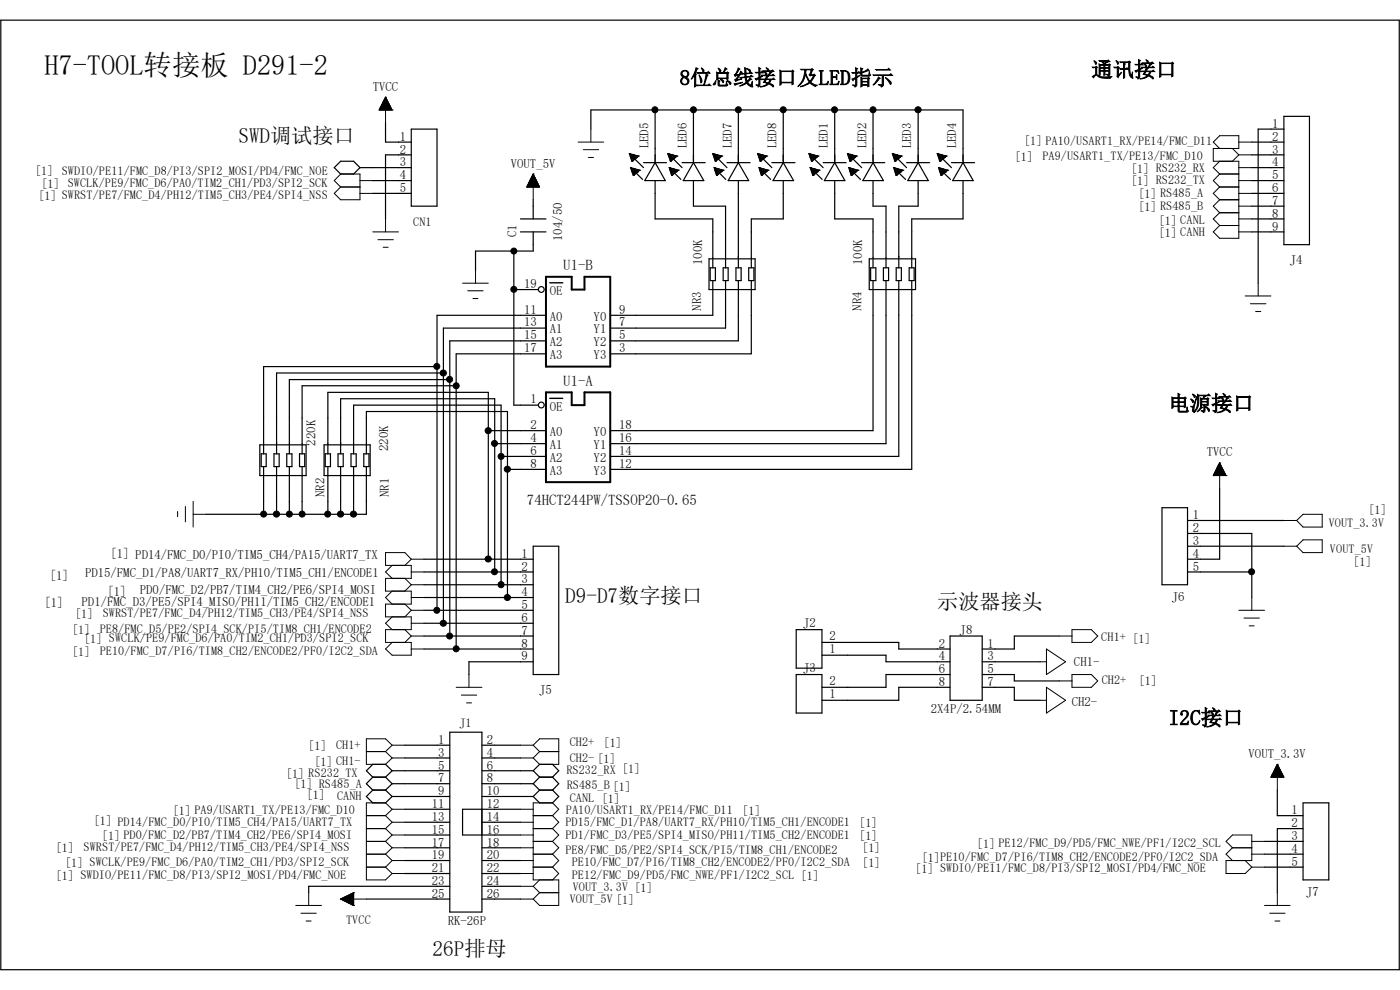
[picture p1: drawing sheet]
<svg xmlns="http://www.w3.org/2000/svg" width="297mm" height="210mm" viewBox="0 0 297 210" stroke-linecap="round" stroke-linejoin="round" font-family="sans-serif">
<g fill="none" stroke="#000" stroke-width=".25">
<path d="M.2 4.3h296.6v201.4h-296.6zM70.9 35.6l1.4-1.4h2.7l1.4 1.4-1.4 1.3h-2.7zM76.4 35.6h10.8M79.1 38.3h8.1M81.8 26v4.1h5.4M87.2 27.4h5.5v16.3h-5.5zM87.2 32.9h-5.4v13.5M125.3 27.4v-4.1h79v11.2M133.5 32.6h.1M133.5 32.6l.6 1.6M133.5 32.6l1.9 .5M133.6 32.9h.9"/>
<path d="M133.7 33.1h1.7M133.8 35.6h.1M133.8 32.7v.7h1.4M133.8 35.6l.6 1.6M133.8 35.6l1.9 .5M133.8 32.9l2.7 2.7M133.9 35.9h.9M133.9 33.7h.9M134 36.1h1.7M134 34h.5M134.1 34.2h.1M134.1 35.7v.7h1.3"/>
<path d="M134.1 32.7v1.5M134.1 36.7h1M134.2 36.9h.5M134.4 37.2h.1M134.4 32.9v1.1M134.4 35.7v1.5M134.6 32.9v.9M134.6 35.9v1.1M134.9 33v.6M134.9 35.9v.9M135.1 36.9l1.2 1.2M135.2 33.1v.3"/>
<path d="M135.2 36v.5M135.2 33.4l-1.1 .8M135.4 33.1h.1M135.4 36.4l-1 .8M135.4 36.1v.3M135.4 33.1l-.2 .3M135.7 36.1h.1M135.7 36.1l-.3 .3M136.5 34.5h4.9M139 34.5l2.1 3.8h-4.3zM139 38.3v8.1h12.2v10.4M139 23.3v11.2"/>
<path d="M141.7 32.6h.1M141.7 32.6l.5 1.6M141.7 32.6l1.9 .5M141.7 32.9h1M141.9 33.1h1.7M142 35.6h.1M142 32.7v.7h1.3M142 35.6l.5 1.6M142 35.6l1.9 .5M142 32.9l2.7 2.7M142 35.9h1M142 33.7h1"/>
<path d="M142.1 36.1h1.8M142.1 34h.5M142.2 34.2h.1M142.2 35.7v.7h1.4M142.2 32.7v1.5M142.3 36.7h1M142.4 36.9h.5M142.5 37.2h.1M142.5 32.9v1.1M142.5 35.7v1.5M142.8 32.9v.9M142.8 35.9v1.1"/>
<path d="M143 33v.6M143 35.9v.9M143.3 36.9l1.1 1.2M143.3 33.1v.3M143.3 36v.5M143.3 33.4l-1.1 .8M143.6 33.1h.1M143.6 36.4l-1.1 .8M143.6 36.1v.3M143.6 33.1l-.3 .3M143.9 36.1h.1M143.9 36.1l-.3 .3"/>
<path d="M144.7 34.5h4.9M147.1 38.3v5.4h6.8v13.1M147.1 34.5l2.2 3.8h-4.4zM147.1 23.3v11.2M151.2 32.6h.1M151.2 32.6l.6 1.6M151.2 32.6l1.9 .5M151.3 32.9h1M151.4 33.1h1.7M151.5 35.6h.1M151.5 32.7v.7h1.3M151.5 35.6l.5 1.6"/>
<path d="M151.5 35.6l1.9 .5M151.5 32.9l2.7 2.7M151.6 35.9h.9M151.6 33.7h.9M151.6 36.1h1.8M151.6 34h.5M151.8 34.2h.1M151.8 35.7v.7h1.3M151.8 32.7v1.5M151.8 36.7h1M151.9 36.9h.5M152 37.2h.1"/>
<path d="M152 32.9v1.1M152 35.7v1.5M152.3 32.9v.9M152.3 35.9v1.1M152.6 33v.6M152.6 35.9v.9M152.8 36.9l1.2 1.2M152.8 33.1v.3M152.8 36v.5M152.8 33.4l-1 .8M153.1 33.1h.1M153.1 36.4l-1.1 .8"/>
<path d="M153.1 36.1v.3M153.1 33.1l-.3 .3M153.4 36.1h.1M153.4 36.1l-.3 .3M154.2 34.5h4.9M156.6 34.5l2.2 3.8h-4.3zM156.6 23.3v11.2M156.6 38.3v18.5M160.7 32.6h.1M160.7 32.6l.6 1.6M160.7 32.6l1.9 .5M160.8 32.9h1"/>
<path d="M160.9 33.1h1.7M161 35.6h.1M161 32.7v.7h1.3M161 35.6l.5 1.6M161 35.6l1.9 .5M161 32.9l2.7 2.7M161.1 35.9h1M161.1 33.7h1M161.2 36.1h1.7M161.2 34h.5M161.3 34.2h.1M161.3 35.7v.7h1.3"/>
<path d="M161.3 32.7v1.5M161.3 36.7h1M161.5 36.9h.4M161.5 37.2h.1M161.5 32.9v1.1M161.5 35.7v1.5M161.8 32.9v.9M161.8 35.9v1.1M162.1 33v.6M162.1 35.9v.9M162.3 36.9l1.2 1.2M162.3 33.1v.3"/>
<path d="M162.3 36v.5M162.3 33.4l-1 .8M162.6 33.1h.1M162.6 36.4l-1.1 .8M162.6 36.1v.3M162.6 33.1l-.3 .3M162.9 36.1h.1M162.9 36.1l-.3 .3M163.7 34.5h5M166.2 34.5l2.2 3.8h-4.4zM166.2 38.3v8.1h-6.8v10.4M166.2 23.3v11.2"/>
<path d="M171.6 32.6h.1M171.6 32.6l.6 1.6M171.6 32.6l1.9 .5M171.7 32.9h.9M171.8 33.1h1.7M171.9 35.6h.1M171.9 35.6l.6 1.6M171.9 35.6l1.9 .5M171.9 32.9l2.7 2.7M171.9 32.7v.7h1.4M172 35.9h.9M172 33.7h.9"/>
<path d="M172.1 36.1h1.7M172.1 34h.5M172.2 34.2h.1M172.2 35.7v.7h1.3M172.2 32.7v1.5M172.2 36.7h1M172.3 36.9h.5M172.5 37.2h.1M172.5 32.9v1.1M172.5 35.7v1.5M172.7 32.9v.9M172.7 35.9v1.1"/>
<path d="M173 33v.6M173 35.9v.9M173.2 36.9l1.2 1.2M173.3 33.1v.3M173.3 36v.5M173.3 33.4l-1.1 .8M173.5 33.1h.1M173.5 36.4l-1 .8M173.5 36.1v.3M173.5 33.1l-.2 .3M173.8 36.1h.1M173.8 36.1l-.3 .3"/>
<path d="M174.6 34.5h4.9M177.1 34.5l2.1 3.8h-4.3zM177.1 38.3v8.1h8.1v10.4M177.1 23.3v11.2M179.8 32.6h.1M179.8 32.6l.5 1.6M179.8 32.6l1.9 .5M179.8 32.9h1M180 33.1h1.7M180.1 35.6h.1M180.1 32.7v.7h1.3M180.1 35.6l.5 1.6"/>
<path d="M180.1 35.6l1.9 .5M180.1 32.9l2.7 2.7M180.1 35.9h1M180.1 33.7h1M180.2 36.1h1.8M180.2 34h.5M180.3 34.2h.1M180.3 35.7v.7h1.4M180.3 32.7v1.5M180.4 36.7h1M180.5 36.9h.5M180.6 37.2h.1"/>
<path d="M180.6 32.9v1.1M180.6 35.7v1.5M180.9 32.9v.9M180.9 35.9v1.1M181.1 33v.6M181.1 35.9v.9M181.4 36.9l1.1 1.2M181.4 33.1v.3M181.4 36v.5M181.4 33.4l-1.1 .8M181.7 33.1h.1M181.7 36.4l-1.1 .8"/>
<path d="M181.7 36.1v.3M181.7 33.1l-.3 .3M182 36.1h.1M182 36.1l-.3 .3M182.8 34.5h4.9M185.2 38.3v5.4h2.8v13.1M185.2 34.5l2.2 3.8h-4.4zM185.2 23.3v11.2M189.3 32.6h.1M189.3 32.6l.6 1.6M189.3 32.6l1.9 .5M189.4 32.9h1"/>
<path d="M189.5 33.1h1.7M189.6 35.6h.1M189.6 32.7v.7h1.3M189.6 35.6l.5 1.6M189.6 35.6l1.9 .5M189.6 32.9l2.7 2.7M189.7 35.9h.9M189.7 33.7h.9M189.7 36.1h1.8M189.7 34h.5M189.9 34.2h.1M189.9 35.7v.7h1.3"/>
<path d="M189.9 32.7v1.5M189.9 36.7h1M190 36.9h.5M190.1 37.2h.1M190.1 32.9v1.1M190.1 35.7v1.5M190.4 32.9v.9M190.4 35.9v1.1M190.7 33v.6M190.7 35.9v.9M190.9 36.9l1.2 1.2M190.9 33.1v.3"/>
<path d="M190.9 36v.5M190.9 33.4l-1 .8M191.2 33.1h.1M191.2 36.4l-1.1 .8M191.2 36.1v.3M191.2 33.1l-.3 .3M191.5 36.1h.1M191.5 36.1l-.3 .3M192.3 34.5h4.9M194.8 38.3v5.4h-4.1v13.1M194.8 34.5l2.1 3.8h-4.3zM194.8 23.3v11.2"/>
<path d="M198.8 32.6h.1M198.8 32.6l.6 1.6M198.8 32.6l1.9 .5M198.9 32.9h1M199 33.1h1.7M199.1 35.6h.1M199.1 32.7v.7h1.4M199.1 35.6l.5 1.6M199.1 35.6l1.9 .5M199.1 32.9l2.7 2.7M199.2 35.9h1M199.2 33.7h1"/>
<path d="M199.3 36.1h1.7M199.3 34h.5M199.4 34.2h.1M199.4 35.7v.7h1.3M199.4 32.7v1.5M199.4 36.7h1M199.6 36.9h.4M199.6 37.2h.1M199.6 32.9v1.1M199.6 35.7v1.5M199.9 32.9v.9M199.9 35.9v1.1"/>
<path d="M200.2 33v.6M200.2 35.9v.9M200.4 36.9l1.2 1.2M200.5 33.1v.3M200.5 36v.5M200.5 33.4l-1.1 .8M200.7 33.1h.1M200.7 36.4l-1.1 .8M200.7 36.1v.3M200.7 33.1l-.2 .3M201 36.1h.1M201 36.1l-.3 .3"/>
<path d="M201.8 34.5h5M204.3 34.5l2.2 3.8h-4.4zM204.3 38.3v8.1h-10.9v10.4M265.6 30.1h6.8M265.6 32.9h6.8M265.6 35.6h6.8M265.6 38.3h6.8M272.4 27.4h-5.5v32.7M272.4 24.7h5.4v27.2h-5.4zM79.1 41h8.1M109 53.3v32.6h5.2M110.4 46.4h5.4"/>
<path d="M110.4 49.2h5.4M113.1 42.4v4M113.1 49.2v4.1h-12.2v4.1M150.4 54.9h9.8v6.5h-9.8zM150.7 56.8h1.1v2.7h-1.1zM151.2 59.5v7.4h-21.7M153.4 56.8h1.1v2.7h-1.1zM153.9 59.5v10.1h-24.4M156.1 56.8h1.1v2.7h-1.1zM156.6 59.5v12.8h-27.1M158.8 56.8h1.1v2.7h-1.1zM159.4 59.5v15.6h-29.9"/>
<path d="M184.4 54.9h9.8v6.5h-9.8zM184.7 56.8h1.1v2.7h-1.1zM185.2 59.5v31.9h-55.7M187.4 56.8h1.1v2.7h-1.1zM188 59.5v34.6h-58.5M190.1 56.8h1.1v2.7h-1.1zM190.7 59.5v37.3h-61.2M192.9 56.8h1v2.7h-1zM193.4 59.5v40.1h-63.9M265.6 43.7h6.8M265.6 41h6.8M265.6 46.4h6.8"/>
<path d="M265.6 49.2h6.8M92.7 77.8h-36.8v18.5M94.1 79.1h-35.4v17.2M109 61.4h5.2M115.8 66.9h-23.1v62.6M115.8 72.3h-20.4v62.6M115.8 69.6h-21.7v62.6M115.8 75.1h-19v62.6M55.1 94.4h9.8v6.5h-9.8zM55.4 96.3h1.1v2.7h-1.1zM55.9 99v10.1M58.1 96.3h1.1v2.7h-1.1z"/>
<path d="M58.7 99v10.1M60.8 96.3h1.1v2.7h-1.1zM61.4 99v10.1M63.5 96.3h1.1v2.7h-1.1zM64.1 99v10.1M68.7 94.4h9.8v6.5h-9.8zM69 96.3h1.1v2.7h-1.1zM69.6 96.3v-13.1h34v35.4M69.6 99v10.1M71.7 96.3h1.1v2.7h-1.1zM72.3 96.3v-11.7h32.6v36.7M72.3 99v10.1"/>
<path d="M74.5 96.3h1.1v2.7h-1.1zM75 96.3v-10.4h31.3v38.1M75 99v10.1M77.2 96.3h1.1v2.7h-1.1zM77.7 96.3v-9h30v39.4M77.7 99v10.1h-34M95.4 80.5h-34v15.8M96.8 81.8h-32.7v14.5M103.6 91.4h12.2M104.9 94.1h10.9M106.3 96.8h9.5M107.7 99.6h8.1"/>
<path d="M90 118.6h23.1M113.1 115.9h5.4v27.2h-5.4zM246.5 107.7h5.4v16.3h-5.4zM251.9 115.9h20.5M251.9 110.4h20.5M251.9 113.2h13.7v13.5M258.7 103.6v15h-6.8M90 121.3h23.1M90 124h23.1M90 126.7h23.1M90 129.5h23.1M90 132.2h23.1"/>
<path d="M90 134.9h23.1M90 137.7h23.1M168.9 133.6h5.5v8.1h-5.5zM174.4 139h13.6v1.4h13.5M174.4 136.3h16.3v1.4h10.8M201.5 134.9h6.9v13.6h-6.9zM224.7 134.9h-9.5v2.8h-6.8M251.9 121.3h13.7M85.9 158.1h9.5M95.4 155.3h6.8v38.2h-6.8zM102.2 158.1h8.2M113.1 140.4h-13.6v2.7"/>
<path d="M168.9 143.1h5.5v8.2h-5.5zM201.5 143.1h-13.5v2.7h-13.6M201.5 145.8h-10.8v2.7h-16.3M208.4 143.1h6.8v1.3h9.5M208.4 140.4h12.2M208.4 145.8h6.8v2.7h5.4M79.1 167.6l-1.4 1.4 1.4 1.3h2.7l1.4-1.3M79.1 164.8h2.7M79.1 167.6h2.7M79.1 164.8l-1.4 1.4 1.4 1.4M81.8 164.8l1.4 1.4M81.8 167.6l1.4 1.4"/>
<path d="M83.2 163.5h12.2M83.2 166.2h12.2M83.2 169h12.2M83.2 163.5l-1.4-1.4h-2.7l-1.4 1.4 1.4 1.3M83.2 163.5l-1.4 1.3M83.2 166.2l-1.4 1.4M85.9 177.1h9.5M85.9 171.7h9.5M85.9 160.8h9.5M85.9 174.4h9.5M85.9 179.8h9.5M102.2 160.8h8.2"/>
<path d="M102.2 163.5h10.9M102.2 166.2h10.9M102.2 169h10.9M102.2 174.4h8.2M102.2 179.8h8.2M110.4 171.7h-12.3v5.4h12.3M113.1 163.5l1.4-1.4h2.7l1.3 1.4-1.3 1.3M113.1 163.5l1.4 1.3M113.1 166.2l1.4 1.4M114.5 164.8h2.7M114.5 167.6h2.7M114.5 164.8l-1.4 1.4"/>
<path d="M114.5 167.6l-1.4 1.4M117.2 167.6l1.3 1.4-1.3 1.3h-2.7l-1.4-1.3M117.2 164.8l1.3 1.4-1.3 1.4M268.3 178.5h8.1M271 167.6v5.4h5.4M276.4 170.3h5.5v16.3h-5.5zM276.4 175.8h-5.4v13.6M77.7 190.7h17.7M85.9 182.5h9.5M85.9 185.3h9.5M95.4 188h-29.9v1.4M102.2 182.5h8.2"/>
<path d="M102.2 185.3h8.2M102.2 188h8.2M102.2 190.7h8.2M268.3 181.2h8.1M268.3 183.9h8.1"/>
<circle cx="114.8" cy="61.4" r=".61"/>
<circle cx="114.8" cy="85.9" r=".61"/>
</g>
<path d="M115.8 58.7h5.5v2.7h2.7v-2.7h5.5v19.1h-13.7zM115.8 83.2h5.5v2.7h2.7v-2.7h5.5v19.1h-13.7z" fill="none" stroke="#000" stroke-width=".42"/>
<path d="M116.6 60h2.8M116.6 84.5h2.8" fill="none" stroke="#000" stroke-width=".3"/>
<g fill="none" stroke="#000" stroke-width=".21">
<path d="M72.3 36.9h4.1v5.5h-4.1l-1.4-1.4 1.4-1.3-1.4-1.4zM72.3 39.7h4.1M76.4 38.3h2.7M80.4 23.3h.1M80.4 23.3h2.8M80.5 23.2h2.6M80.6 23.1h2.5v.2M80.6 23.1v.2M80.6 23h2.4M80.6 22.9h2.3v.4M80.6 22.8v.5M80.7 22.8h2.2"/>
<path d="M80.8 22.7h2v.6M80.8 22.6v.7M80.8 22.6h2M80.9 22.4h1.8v.9M80.9 22.4v.9M80.9 22.4h1.8M81 22.2h1.6v1.1M81 22.2v1.1M81 22.1h1.5M81.1 22h1.4v1.3M81.1 22v1.3M81.2 21.9h1.3"/>
<path d="M81.2 21.8h1.2v1.5M81.2 21.7v1.6M81.3 21.7h1M81.3 21.6h1v1.7M81.3 21.5v1.8M81.4 21.5h.9M81.4 21.4h.8v1.9M81.4 21.3v2M81.5 21.3h.6M81.5 21.2h.6v2.1M81.5 21v2.3M81.6 21h.4"/>
<path d="M81.7 20.9h.3v2.4M81.7 20.8v2.5M81.7 20.8h.2M81.7 20.7h.2v2.6M81.7 20.6v2.7M81.8 20.6h.1M81.8 20.6v5.4M81.8 20.6l-1.4 2.7M81.8 20.6l1.4 2.7M83.2 23.3h.1M111.8 39.5h2.6v.2M111.8 39.5v.2"/>
<path d="M111.8 39.5h2.5M111.9 39.3h2.4v.4M111.9 39.3v.4M112 39.2h2.3M112 39.1h2.2v.6M112 39.1v.6M112.1 39h2M112.1 38.9h2v.8M112.1 38.8v.9M112.2 38.8h1.8M112.2 38.7h1.8v1M112.2 38.6v1.1"/>
<path d="M112.3 38.6h1.6M112.4 38.4h1.5v1.3M112.4 38.4v1.3M112.4 38.4h1.4M112.4 38.2h1.3v1.5M112.4 38.1v1.6M112.5 38.1h1.2M112.6 38h1.1v1.7M112.6 37.9v1.8M112.6 37.9h1M112.7 37.8h.8v1.9M112.7 37.7v2"/>
<path d="M112.7 37.7h.8M112.8 37.6h.7v2.1M112.8 37.5v2.2M112.8 37.5h.6M112.9 37.4h.4v2.3M112.9 37.3v2.4M112.9 37.3h.4M113 37.2h.2v2.5M113 37v2.7M113.1 37h.1M113.1 36.9h.1M113.1 36.9l-1.3 2.8h2.7"/>
<path d="M113.1 36.9v5.5M113.1 36.9l1.4 2.8M122.6 30.1h5.5M123.7 31.7h3.3M124.8 33.4h1.1M125.3 27.4v2.7M258.7 31.5l-1.3-1.4 1.3-1.3h4.1v2.7h-5.4v2.7h5.4v16.3h-4.1l-1.3-1.3 1.3-1.4M258.7 36.9h4.1M258.7 36.9l-1.3 1.4 1.3 1.4M258.7 39.7h4.1M258.7 34.2l-1.3 1.4 1.3 1.3M258.7 39.7l-1.3 1.3 1.3 1.4"/>
<path d="M261.5 31.5l1.3 1.4M262.8 38.3h2.8M262.8 35.6h2.8M262.8 32.9h2.8M262.8 32.9l-1.3 1.3M262.8 30.1h2.8M76.4 41h2.7M79.1 49.2h5.4M80.2 50.8h3.2M81.3 52.5h1M81.8 46.4v2.8M100.9 57.4v2.7"/>
<path d="M258.7 42.4h4.1M258.7 42.4l-1.3 1.3 1.3 1.4M258.7 45.1h4.1M258.7 47.8h4.1M258.7 45.1l-1.3 1.3 1.3 1.4M262.8 43.7h2.8M262.8 41h2.8M262.8 49.2h2.8M262.8 46.4h2.8M98.1 60.1h5.5M99.2 61.7h3.3M100.3 63.3h1.1"/>
<path d="M264.2 62.8h5.4M265.3 64.4h3.3M266.4 66.1h1.1M266.9 60.1v2.7M257.8 100v.9M257.9 100h1.7M257.9 99.9h1.6M257.9 99.7v1.2M258 99.7h1.5M258 99.6v1.3M258.1 99.6h1.3M258.1 99.4h1.2"/>
<path d="M258.1 99.3v1.6M258.2 99.3h1.1M258.2 99.2h1M258.2 99.1v1.8M258.3 99.1h.9M258.4 99h.7M258.4 98.8v2.1M258.4 98.9h.7M258.4 98.8h.6M258.4 98.6v2.3M258.5 98.7h.5v2.2M258.6 98.6h.3"/>
<path d="M258.6 98.4v2.5M258.6 98.5h.2M258.7 98.3h.1M258.7 98.2v2.7M258.7 98.2h.1M258.7 98.2v5.4M258.7 98.2l-1.3 2.7M258.7 98.2l1.4 2.7M258.9 98.5v2.4M259.1 98.9v2M259.2 99.2v1.7M259.3 99.4v1.5"/>
<path d="M259.5 99.6v1.3M259.5 99.8v1.1M37.7 108.5v1.1M39.3 107.4v3.3M41 109.1h2.7M41 106.3v5.5M83.2 119.9l-1.4 1.4 1.4 1.4M87.2 118.6l-1.3-1.4h-4.1v2.7h5.4v2.8h-5.4v2.7h5.4v2.7h-5.4v2.8h5.4v2.7h-5.4v2.7h5.4v2.7h-4l-1.4-1.3 1.4-1.4M87.2 118.6h2.8M87.2 118.6l-1.3 1.3M257.4 100.9h.1M257.4 100.9h2.7"/>
<path d="M257.4 100.8h2.7M257.5 100.8h2.5M257.5 100.6v.3M257.6 100.6h2.3M257.6 100.5h2.3M257.6 100.4v.5M257.6 100.4h2.2M257.7 100.3h2.1M257.7 100.2v.7M257.8 100.2h1.9M257.8 100.1h1.9M259.7 100v.9"/>
<path d="M259.8 100.2v.7M259.9 100.5v.4M260 100.7v.2M260.1 100.9h.1M272.4 115.9h2.7M272.4 110.4h2.7M275.1 110.4l1.3-1.3h4.1v2.7h-4.1zM276.4 114.5h4.1v2.7h-4.1l-1.3-1.3zM83.2 130.9l-1.4 1.3 1.4 1.4M83.2 125.4l-1.4 1.3 1.4 1.4M85.9 122.7l1.3 1.3M85.9 133.6l1.3 1.3"/>
<path d="M85.9 128.1l1.3 1.4M87.2 134.9h2.8M87.2 124h2.8M87.2 124l-1.3 1.4M87.2 137.7h2.8M87.2 132.2h2.8M87.2 126.7h2.8M87.2 121.3h2.8M87.2 129.5h2.8M87.2 134.9l-1.3 1.4M87.2 129.5l-1.3 1.4M222 137.7l4.1 2.7-4.1 2.7z"/>
<path d="M224.7 134.9h2.7M227.4 133.6h4.1l1.4 1.3-1.4 1.4h-4.1zM262.8 129.5h5.5M263.9 131.1h3.3M265 132.8h1.1M265.6 126.7v2.8M77.7 159.4h4.1M81.8 159.4l1.4 1.4M83.2 158.1h2.7M83.2 158.1l-1.4 1.3M83.2 158.1l-1.4-1.4h-4.1v5.4h4.1l1.4-1.3M96.8 145.8h5.4"/>
<path d="M97.9 147.4h3.2M99 149.1h1M99.5 143.1v2.7M110.4 158.1h2.7M113.1 158.1l1.4-1.4h4v5.4h-4l-1.4-1.3M113.1 158.1l1.4 1.3M114.5 159.4h4M114.5 159.4l-1.4 1.4M220.6 140.4h1.4M220.6 148.5h1.4M222 145.8l4.1 2.7-4.1 2.8zM224.7 144.4h2.7"/>
<path d="M227.4 143.1h4.1l1.4 1.3-1.4 1.4h-4.1zM77.7 178.5h4.1M77.7 173h4.1M77.7 175.8h4.1M81.8 178.5l1.4 1.3M81.8 173l1.4 1.4M81.8 175.8l1.4 1.3M83.2 171.7l-1.4-1.4h-4.1v16.3h4.1l1.4-1.3M83.2 160.8h2.7M83.2 179.8h2.7M83.2 179.8l-1.4 1.4M83.2 171.7h2.7"/>
<path d="M83.2 171.7l-1.4 1.3M83.2 174.4h2.7M83.2 174.4l-1.4 1.4M83.2 177.1h2.7M83.2 177.1l-1.4 1.4M110.4 160.8h2.7M110.4 179.8h2.7M110.4 171.7h2.7M110.4 174.4h2.7M110.4 177.1h2.7M113.1 178.5h4.1M113.1 173h4.1"/>
<path d="M113.1 175.8h4.1M117.2 173l1.3-1.3-1.3-1.4h-4.1v16.3h5.4v5.5h-4l-1.4-1.4M117.2 178.5l1.3 1.3-1.3 1.4M117.2 175.8l1.3 1.3-1.3 1.4M117.2 173l1.3 1.4-1.3 1.4M261.5 179.8l-1.4-1.3 1.4-1.4h4.1v5.4h-5.5v2.8h4.1l1.4-1.4M261.5 179.8h4.1M261.5 179.8l-1.4 1.4 1.4 1.3M265.6 178.5h2.7M269.7 164.8h2.6M269.7 164.7v.1M269.7 164.6h2.5"/>
<path d="M269.8 164.5h2.4v.3M269.8 164.5v.3M269.8 164.4h2.3M269.9 164.3h2.2v.5M269.9 164.3v.5M270 164.2h2M270 164.1h2v.7M270 164v.8M270.1 164h1.8M270.1 163.9h1.8v.9M270.1 163.8v1M270.2 163.8h1.6"/>
<path d="M270.2 163.7h1.5v1.1M270.2 163.6v1.2M270.3 163.6h1.4M270.3 163.4h1.4v1.4M270.3 163.3v1.5M270.4 163.3h1.2M270.5 163.2h1v1.6M270.5 163.1v1.7M270.5 163.1h1M270.6 163h.8v1.8M270.6 162.9v1.9M270.6 162.9h.8"/>
<path d="M270.6 162.8h.7v2M270.6 162.7v2.1M270.7 162.7h.6M270.8 162.6h.4v2.2M270.8 162.5v2.3M270.8 162.5h.3M270.9 162.3h.2v2.5M270.9 162.3v2.5M270.9 162.3h.1M271 162.1h.1M271 162.1v5.5M271 162.1l1.4 2.7h-2.8z"/>
<path d="M62.7 192.1h5.5M63.8 193.7h3.3M64.9 195.4h1.1M65.5 189.4v2.7M72.3 190.7h.1M72.3 190.7h5.4M72.3 190.7l2.7 1.4M72.3 190.7h2.7M72.4 190.7v.1h2.6M72.5 190.6v.2M72.6 190.5h2.4M72.6 190.5v.4h2.4"/>
<path d="M72.7 190.5v.4M72.8 190.5h2.2M72.8 190.5v.5h2.2M72.9 190.4v.7M73 190.3h2M73 190.3v.8h2M73.2 190.3v.9M73.2 190.2h1.8M73.2 190.2v1h1.8M73.4 190.2v1.1M73.4 190.1h1.6M73.5 190.1v1.2h1.5"/>
<path d="M73.6 190.1v1.3M73.6 190h1.4M73.7 190v1.4h1.3M73.8 189.9v1.6M74 189.9v1.7M74.3 189.7v2M74.5 189.7v2.1M74.7 189.5v2.4M74.9 189.4v2.6M75 192.1h.1M75 189.4h.1M75 189.4l-2.7 1.3"/>
<path d="M75 189.4v2.7M75 189.5h-.2v2.5h.2M75 189.6h-.5v2.3h.5M75 189.7h-.7v2.1h.7M75 189.8h-.9v1.8h.9M75 189.9h-1.1v1.7h1.1M77.7 183.9h4.1M77.7 181.2h4.1M81.8 183.9l1.4 1.4M81.8 181.2l1.4 1.3M83.2 185.3h2.7M83.2 182.5h2.7"/>
<path d="M83.2 182.5l-1.4 1.4M110.4 190.7h2.7M110.4 188h2.7M110.4 185.3h2.7M110.4 182.5h2.7M113.1 188l1.4 1.4M113.1 183.9h4.1M113.1 181.2h4.1M114.5 189.4h4M114.5 189.4l-1.4 1.3M114.5 186.6l-1.4 1.4M117.2 183.9l1.3 1.4-1.3 1.3"/>
<path d="M117.2 181.2l1.3 1.3-1.3 1.4M264.2 182.5l1.4 1.4M265.6 183.9h2.7M265.6 181.2h2.7M268.3 192.1h5.4M269.4 193.7h3.2M270.5 195.4h1M271 189.4v2.7"/>
</g>
<g fill="#000" stroke="#000" stroke-width=".21">
<circle cx="138.9" cy="23.3" r=".64"/>
<circle cx="147.1" cy="23.3" r=".64"/>
<circle cx="156.6" cy="23.3" r=".64"/>
<circle cx="166.2" cy="23.3" r=".64"/>
<circle cx="177" cy="23.3" r=".64"/>
<circle cx="185.2" cy="23.3" r=".64"/>
<circle cx="194.8" cy="23.3" r=".65"/>
<circle cx="109" cy="53.3" r=".64"/>
<circle cx="92.7" cy="77.7" r=".64"/>
<circle cx="94.1" cy="79.1" r=".65"/>
<circle cx="109" cy="61.4" r=".64"/>
<circle cx="95.4" cy="80.5" r=".64"/>
<circle cx="96.8" cy="81.8" r=".64"/>
<circle cx="103.6" cy="91.4" r=".65"/>
<circle cx="104.9" cy="94.1" r=".64"/>
<circle cx="106.3" cy="96.8" r=".64"/>
<circle cx="107.6" cy="99.5" r=".65"/>
<circle cx="55.9" cy="109.1" r=".64"/>
<circle cx="58.7" cy="109.1" r=".65"/>
<circle cx="61.4" cy="109.1" r=".64"/>
<circle cx="64.1" cy="109.1" r=".64"/>
<circle cx="69.5" cy="109.1" r=".64"/>
<circle cx="72.3" cy="109.1" r=".65"/>
<circle cx="75" cy="109.1" r=".65"/>
<circle cx="103.6" cy="118.6" r=".65"/>
<circle cx="92.7" cy="129.5" r=".64"/>
<circle cx="94.1" cy="132.2" r=".65"/>
<circle cx="95.4" cy="134.9" r=".64"/>
<circle cx="96.8" cy="137.6" r=".64"/>
<circle cx="104.9" cy="121.3" r=".64"/>
<circle cx="106.3" cy="124" r=".64"/>
<circle cx="107.6" cy="126.8" r=".65"/>
<circle cx="265.5" cy="121.3" r=".64"/>
</g>
<text font-size="6" x="9.4" y="16">H7-TOOL转接板 D291-2</text>
<g font-size="4.5">
<text x="231.6" y="16.3">通讯接口</text>
<text x="144.2" y="18">8位总线接口及LED指示</text>
<text x="50.6" y="30.4">SWD调试接口</text>
<text x="247.9" y="87.1">电源接口</text>
<text x="119.9" y="127.9">D9-D7数字接口</text>
<text x="198.8" y="129.2">示波器接头</text>
<text x="247.9" y="153.8">I2C接口</text>
<text x="91.8" y="202.8">26P排母</text>
</g>
<g font-size="3.1">
<text x="119.5" y="57.4">U1-B</text>
<text x="119.5" y="81.8">U1-A</text>
<text x="111.8" y="107">74HCT244PW/TSSOP20-0.65</text>
</g>
<g font-size="2.7">
<text x="79.1" y="19.3">TVCC</text>
<text x="84.8" y="29.8">1</text>
<text x="269.9" y="27.1">1</text>
<text x="269.9" y="29.8">2</text>
<text x="84.8" y="32.6">2</text>
<text x="84.8" y="35.3">3</text>
<text x="108.4" y="35.6">VOUT_5V</text>
<text x="137.5" y="31.5" transform="rotate(-90 137.5 31.5)">LED5</text>
<text x="145.7" y="31.5" transform="rotate(-90 145.7 31.5)">LED6</text>
<text x="155.2" y="31.5" transform="rotate(-90 155.2 31.5)">LED7</text>
<text x="164.8" y="31.5" transform="rotate(-90 164.8 31.5)">LED8</text>
<text x="175.6" y="31.5" transform="rotate(-90 175.6 31.5)">LED1</text>
<text x="183.8" y="31.5" transform="rotate(-90 183.8 31.5)">LED2</text>
<text x="193.3" y="31.5" transform="rotate(-90 193.3 31.5)">LED3</text>
<text x="202.9" y="31.5" transform="rotate(-90 202.9 31.5)">LED4</text>
<text x="269.9" y="32.6">3</text>
<text x="269.9" y="35.3">4</text>
<text x="84.8" y="38">4</text>
<text x="84.8" y="40.7">5</text>
<text x="269.9" y="38">5</text>
<text x="269.9" y="40.7">6</text>
<text x="269.9" y="43.5">7</text>
<text x="269.9" y="46.2">8</text>
<text x="109.6" y="50.2" transform="rotate(-90 109.6 50.2)">C1</text>
<text x="119.3" y="51.1" transform="rotate(-90 119.3 51.1)">104/50</text>
<text x="269.9" y="48.9">9</text>
<text x="148.9" y="56.3" transform="rotate(-90 148.9 56.3)">100K</text>
<text x="182.9" y="56.3" transform="rotate(-90 182.9 56.3)">100K</text>
<text x="273.6" y="56.1">J4</text>
<text x="111.2" y="61">19</text>
<text x="116.6" y="62.6">OE</text>
<text x="148.8" y="65.9" transform="rotate(-90 148.8 65.9)">NR3</text>
<text x="182.8" y="65.9" transform="rotate(-90 182.8 65.9)">NR4</text>
<text x="111.2" y="66.5">11</text>
<text x="111.2" y="69.2">13</text>
<text x="111.2" y="71.9">15</text>
<text x="116.6" y="68">A0</text>
<text x="116.6" y="70.7">A1</text>
<text x="125.9" y="68">Y0</text>
<text x="125.9" y="70.7">Y1</text>
<text x="131.4" y="66.5">9</text>
<text x="131.4" y="69.2">7</text>
<text x="131.4" y="71.9">5</text>
<text x="111.2" y="74.7">17</text>
<text x="116.6" y="73.4">A2</text>
<text x="116.6" y="76.2">A3</text>
<text x="125.9" y="73.4">Y2</text>
<text x="125.9" y="76.2">Y3</text>
<text x="131.4" y="74.7">3</text>
<text x="112.6" y="85.6">1</text>
<text x="116.6" y="87.1">OE</text>
<text x="66.9" y="94.5" transform="rotate(-90 66.9 94.5)">220K</text>
<text x="82.3" y="95.7" transform="rotate(-90 82.3 95.7)">220K</text>
<text x="112.6" y="91">2</text>
<text x="112.6" y="93.7">4</text>
<text x="116.6" y="92.5">A0</text>
<text x="116.6" y="95.2">A1</text>
<text x="125.9" y="92.5">Y0</text>
<text x="125.9" y="95.2">Y1</text>
<text x="131.4" y="91">18</text>
<text x="131.4" y="93.7">16</text>
<text x="112.6" y="96.4">6</text>
<text x="112.6" y="99.2">8</text>
<text x="116.6" y="98">A2</text>
<text x="116.6" y="100.7">A3</text>
<text x="125.9" y="98">Y2</text>
<text x="125.9" y="100.7">Y3</text>
<text x="131.4" y="96.4">14</text>
<text x="131.4" y="99.2">12</text>
<text x="256" y="96.8">TVCC</text>
<text x="68.9" y="105.4" transform="rotate(-90 68.9 105.4)">NR2</text>
<text x="82.5" y="105.4" transform="rotate(-90 82.5 105.4)">NR1</text>
<text x="253" y="110.2">1</text>
<text x="253" y="112.9">2</text>
<text x="23.5" y="118.4">[1] PD14/FMC_D0/PI0/TIM5_CH4/PA15/UART7_TX</text>
<text x="110.7" y="118.3">1</text>
<text x="253" y="115.6">3</text>
<text x="253" y="118.3">4</text>
<text x="10.5" y="123">[1]</text>
<text x="18" y="122.5">PD15/FMC_D1/PA8/UART7_RX/PH10/TIM5_CH1/ENCODE1</text>
<text x="29.7" y="125.9">PD0/FMC_D2/PB7/TIM4_CH2/PE6/SPI4_MOSI</text>
<text x="110.7" y="121">2</text>
<text x="110.7" y="123.7">3</text>
<text x="253" y="121">5</text>
<text x="9.4" y="128.7">[1]</text>
<text x="17.3" y="128.6">PD1/FMC_D3/PE5/SPI4_MISO/PH11/TIM5_CH2/ENCODE1</text>
<text x="22.8" y="126.3">[1]</text>
<text x="110.7" y="126.5">4</text>
<text x="110.7" y="129.2">5</text>
<text x="110.7" y="132">6</text>
<text x="248.6" y="127.5">J6</text>
<text x="110.7" y="134.7">7</text>
<text x="110.7" y="137.4">8</text>
<text x="170.4" y="133">J2</text>
<text x="176" y="135.8">2</text>
<text x="199.1" y="137.4">2</text>
<text x="203.6" y="134.4">J8</text>
<text x="209.5" y="137.4">1</text>
<text x="110.7" y="140.1">9</text>
<text x="170.4" y="142.5">J3</text>
<text x="176" y="138.5">1</text>
<text x="199.1" y="140.1">4</text>
<text x="199.1" y="142.8">6</text>
<text x="209.5" y="140.1">3</text>
<text x="209.5" y="142.8">5</text>
<text x="227.8" y="141.4">CH1-</text>
<text x="114.4" y="147.3">J5</text>
<text x="176" y="148">1</text>
<text x="176" y="145.3">2</text>
<text x="199.1" y="145.5">8</text>
<text x="209.5" y="145.5">7</text>
<text x="227.4" y="149.9">CH2-</text>
<text x="197.5" y="151.3">2X4P/2.54MM</text>
<text x="93" y="157.8">1</text>
<text x="93" y="160.5">3</text>
<text x="103.3" y="157.8">2</text>
<text x="103.3" y="160.5">4</text>
<text x="264.9" y="160.8">VOUT_3.3V</text>
<text x="93" y="163.2">5</text>
<text x="93" y="165.9">7</text>
<text x="103.3" y="163.2">6</text>
<text x="103.3" y="165.9">8</text>
<text x="91.6" y="171.4">11</text>
<text x="93" y="168.7">9</text>
<text x="103.3" y="168.7">10</text>
<text x="103.3" y="171.4">12</text>
<text x="274" y="172.8">1</text>
<text x="91.6" y="174.1">13</text>
<text x="91.6" y="176.8">15</text>
<text x="91.6" y="179.6">17</text>
<text x="103.3" y="174.1">14</text>
<text x="103.3" y="176.8">16</text>
<text x="103.3" y="179.6">18</text>
<text x="274" y="175.5">2</text>
<text x="274" y="178.2">3</text>
<text x="91.6" y="182.3">19</text>
<text x="91.6" y="185">21</text>
<text x="103.3" y="182.3">20</text>
<text x="103.3" y="185">22</text>
<text x="274" y="180.9">4</text>
<text x="274" y="183.6">5</text>
<text x="91.6" y="187.7">23</text>
<text x="91.6" y="190.5">25</text>
<text x="103.3" y="187.7">24</text>
<text x="103.3" y="190.5">26</text>
<text x="277.1" y="190.1">J7</text>
<text x="95" y="196.2">RK-26P</text>
</g>
<g font-size="2.6">
<text x="215.3" y="34.1">[1]</text>
<text x="217.2" y="30.7">[1] PA10/USART1_RX/PE14/FMC_D11</text>
<text x="221.1" y="33.9">PA9/USART1_TX/PE13/FMC_D10</text>
<text x="7.5" y="37.2">[1] SWDIO/PE11/FMC_D8/PI3/SPI2_MOSI/PD4/FMC_NOE</text>
<text x="8.8" y="39.8">[1] SWCLK/PE9/FMC_D6/PA0/TIM2_CH1/PD3/SPI2_SCK</text>
<text x="239.9" y="36.6">[1] RS232_RX</text>
<text x="240" y="39.2">[1] RS232_TX</text>
<text x="8.2" y="42.4">[1] SWRST/PE7/FMC_D4/PH12/TIM5_CH3/PE4/SPI4_NSS</text>
<text x="87.7" y="47.9">CN1</text>
<text x="241.5" y="44.7">[1] RS485_B</text>
<text x="241.5" y="42.1">[1] RS485_A</text>
<text x="245.8" y="47.8">[1] CANL</text>
<text x="245.8" y="50.4">[1] CANH</text>
<text x="281.9" y="111.8">VOUT_3.3V</text>
<text x="290.3" y="109.1">[1]</text>
<text x="282.1" y="117.2">VOUT_5V</text>
<text x="287.1" y="120.1">[1]</text>
<text x="15.9" y="131.2">[1]</text>
<text x="21.8" y="130.9">SWRST/PE7/FMC_D4/PH12/TIM5_CH3/PE4/SPI4_NSS</text>
<text x="15.3" y="134.5">[1]</text>
<text x="17.9" y="136.4">[1] SWCLK/PE9/FMC_D6/PA0/TIM2_CH1/PD3/SPI2_SCK</text>
<text x="21.2" y="134.2">PE8/FMC_D5/PE2/SPI4_SCK/PI5/TIM8_CH1/ENCODE2</text>
<text x="233.6" y="136">CH1+ [1]</text>
<text x="15.3" y="139.1">[1]</text>
<text x="21.2" y="139">PE10/FMC_D7/PI6/TIM8_CH2/ENCODE2/PF0/I2C2_SDA</text>
<text x="233.7" y="145">CH2+</text>
<text x="241.6" y="145.3">[1]</text>
<text x="97.5" y="154.1">J1</text>
<text x="65.4" y="159.2">[1]</text>
<text x="71.3" y="158.9">CH1+</text>
<text x="120.9" y="158.3">CH2+</text>
<text x="120.9" y="161.5">CH2- [1]</text>
<text x="128.1" y="158.5">[1]</text>
<text x="60.7" y="165.1">[1] RS232_TX</text>
<text x="62.5" y="167.2">[1] RS485_A</text>
<text x="66.7" y="162.4">[1] CH1-</text>
<text x="120.2" y="164.2">RS232_RX [1]</text>
<text x="120.2" y="167.4">RS485_B [1]</text>
<text x="36.7" y="172.9">[1] PA9/USART1_TX/PE13/FMC_D10</text>
<text x="65.1" y="169.6">[1]</text>
<text x="71.5" y="169.7">CANH</text>
<text x="120.1" y="172.6">PA10/USART1_RX/PE14/FMC_D11</text>
<text x="120.9" y="170.1">CANL [1]</text>
<text x="157.5" y="172.9">[1]</text>
<text x="19.9" y="175">[1] PD14/FMC_D0/PI0/TIM5_CH4/PA15/UART7_TX</text>
<text x="21.6" y="178.1">[1] PD0/FMC_D2/PB7/TIM4_CH2/PE6/SPI4_MOSI</text>
<text x="120" y="177.9">PD1/FMC_D3/PE5/SPI4_MISO/PH11/TIM5_CH2/ENCODE1</text>
<text x="120" y="175.3">PD15/FMC_D1/PA8/UART7_RX/PH10/TIM5_CH1/ENCODE1</text>
<text x="182.3" y="178.1">[1]</text>
<text x="182.3" y="175.5">[1]</text>
<text x="207.3" y="180">[1] PE12/FMC_D9/PD5/FMC_NWE/PF1/I2C2_SCL</text>
<text x="11.9" y="180.7">[1]</text>
<text x="13.8" y="184">[1] SWCLK/PE9/FMC_D6/PA0/TIM2_CH1/PD3/SPI2_SCK</text>
<text x="17.7" y="180.5">SWRST/PE7/FMC_D4/PH12/TIM5_CH3/PE4/SPI4_NSS</text>
<text x="120" y="181.1">PE8/FMC_D5/PE2/SPI4_SCK/PI5/TIM8_CH1/ENCODE2</text>
<text x="121.3" y="183.8">PE10/FMC_D7/PI6/TIM8_CH2/ENCODE2/PF0/I2C2_SDA</text>
<text x="182.9" y="184">[1]</text>
<text x="182.9" y="180.7">[1]</text>
<text x="194.2" y="185.3">[1] SWDIO/PE11/FMC_D8/PI3/SPI2_MOSI/PD4/FMC_NOE</text>
<text x="195.5" y="182.8">[1]PE10/FMC_D7/PI6/TIM8_CH2/ENCODE2/PF0/I2C2_SDA</text>
<text x="11.9" y="186.6">[1] SWDIO/PE11/FMC_D8/PI3/SPI2_MOSI/PD4/FMC_NOE</text>
<text x="120.9" y="191.6">VOUT_5V [1]</text>
<text x="121.3" y="186.4">PE12/FMC_D9/PD5/FMC_NWE/PF1/I2C2_SCL [1]</text>
<text x="121.5" y="189">VOUT_3.3V [1]</text>
<text x="73.4" y="196">TVCC</text>
</g>
</svg>
